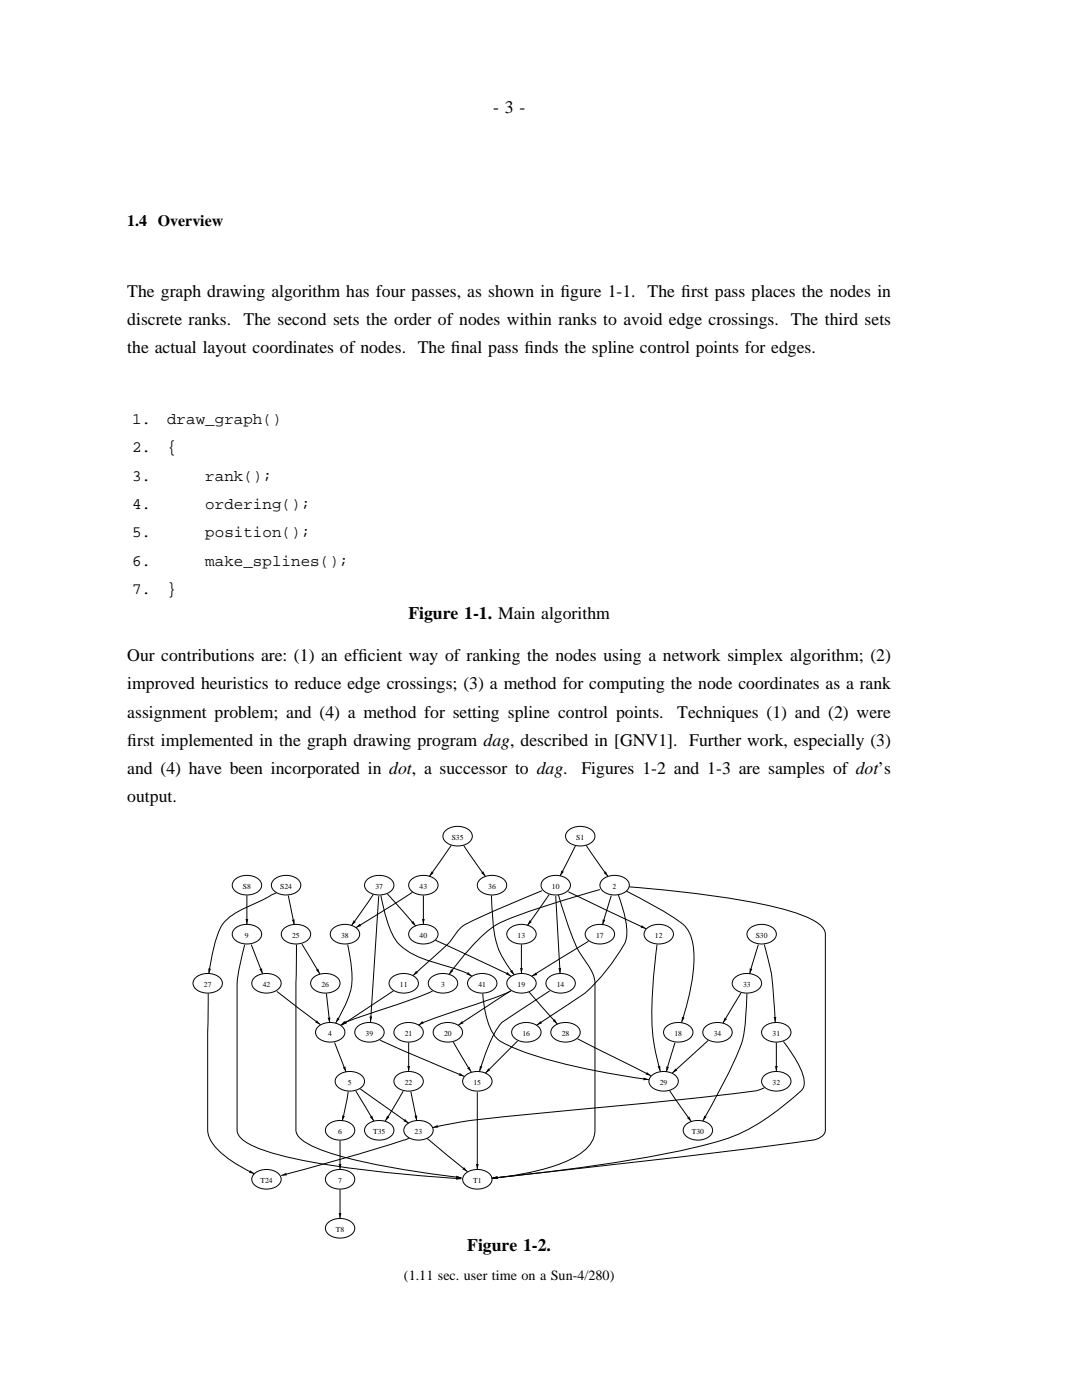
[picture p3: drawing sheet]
<svg xmlns="http://www.w3.org/2000/svg" width="216mm" height="279mm" viewBox="0 0 216 279" stroke-linecap="round" stroke-linejoin="round" font-family="sans-serif">
<g fill="none" stroke="#000" stroke-width=".2">
<path d="M47 175.4a3.8 3.8 0 0 1 4.9 .4 1.58 1.58 0 0 1-.8 2.4 3.8 3.8 0 0 1-4.5-.7 1.45 1.45 0 0 1 .4-2.1zM49.3 178.7v5.8M54.8 175.4a3.8 3.8 0 0 1 4.9 .4 1.58 1.58 0 0 1-.8 2.4 3.8 3.8 0 0 1-4.4-.7 1.45 1.45 0 0 1 .3-2.1zM55.1 178.2l-1.8 1a53 53 0 0 0-7.5 3.8 8.7 8.7 0 0 0-2.9 5.2l-1.2 6.2M57.5 178.7l1.2 5.9M73.4 175.4a3.8 3.8 0 0 1 4.9 .4 1.58 1.58 0 0 1-.8 2.4 3.8 3.8 0 0 1-4.5-.7 1.45 1.45 0 0 1 .4-2.1zM74.5 178.5l-4.4 6.2M75.6 178.8l-1.7 25.1M76 178.7a28.3 28.3 0 0 0 3 9 15.3 15.3 0 0 0 8.3 4.6 22.4 22.4 0 0 1 6.9 2.5M77.3 178.4l5.7 6.4M82.2 175.4a3.8 3.8 0 0 1 4.9 .4 1.58 1.58 0 0 1-.8 2.4 3.8 3.8 0 0 1-4.5-.7 1.45 1.45 0 0 1 .4-2.1zM82.3 178.1l-11.3 7"/>
<path d="M84.5 178.7v5.8M89 165.7a3.8 3.8 0 0 1 4.9 .3 1.58 1.58 0 0 1-.8 2.4 3.8 3.8 0 0 1-4.4-.7 1.45 1.45 0 0 1 .3-2zM90 168.7l-4.3 6.2M92.5 168.7l4.4 6.2M95.9 175.4a3.8 3.8 0 0 1 4.9 .4 1.58 1.58 0 0 1-.8 2.4 3.8 3.8 0 0 1-4.5-.7 1.45 1.45 0 0 1 .4-2.1zM98.1 178.7v.9a31.3 31.3 0 0 0 1.5 10.2l1.2 2.1 1.8 2.7M108.2 177.8l-13.3 5.7a8.4 8.4 0 0 0-3.6 2.3 18.6 18.6 0 0 1-4.7 5.1l-4.2 3.8M108.6 175.4a3.8 3.8 0 0 1 4.9 .4 1.58 1.58 0 0 1-.8 2.4 3.8 3.8 0 0 1-4.4-.7 1.45 1.45 0 0 1 .3-2.1zM109.6 178.5l-4.4 6.2M110.9 178.8l.9 15.5M111.4 178.6l1.2 3.8a30.6 30.6 0 0 0 5 10.6 8.3 8.3 0 0 1 1.1 5.3v27.3a5.4 5.4 0 0 1-2.3 4.2 25.5 25.5 0 0 1-10.6 4.2l-7.5 1.1M113.4 178l15.5 7.4"/>
<path d="M113.5 165.7a3.8 3.8 0 0 1 4.9 .3 1.57 1.57 0 0 1-.8 2.4 3.8 3.8 0 0 1-4.5-.7 1.45 1.45 0 0 1 .4-2zM114.8 168.8l-3 6M117 168.7l4.3 6.2M119.7 177.5l-5.8 1.7a103.3 103.3 0 0 0-14.7 5.3 37.8 37.8 0 0 0-9.1 9.2l-.5 .8M120.4 175.4a3.8 3.8 0 0 1 4.9 .4 1.58 1.58 0 0 1-.8 2.4 3.8 3.8 0 0 1-4.5-.7 1.45 1.45 0 0 1 .4-2.1zM122 178.7l-1.8 5.9M123.4 178.6a21.8 21.8 0 0 1 1.7 8.2 7.4 7.4 0 0 1-1.7 3.6 29.8 29.8 0 0 1-10.8 10.5l-5.5 3.7M125 177.9l1.9 .9a67.4 67.4 0 0 1 9.4 5.7 9.1 9.1 0 0 1 2.2 7.2 45.9 45.9 0 0 1-2.5 12.4M125.6 177l3.2 .3a180.3 180.3 0 0 1 27.9 4.3 19.1 19.1 0 0 1 7.2 3.3 2.22 2.22 0 0 1 .8 1.7v39a2.7 2.7 0 0 1-2.5 1.9 2621.8 2621.8 0 0 1-64 7.6M39.2 195a3.8 3.8 0 0 1 4.9 .4 1.58 1.58 0 0 1-.8 2.4 3.8 3.8 0 0 1-4.5-.7 1.45 1.45 0 0 1 .4-2.1zM41.5 198.3l-.1 27.3a7.6 7.6 0 0 0 3.4 5.1l3.1 2 2.9 1.6M47 185.2a3.8 3.8 0 0 1 4.9 .4 1.58 1.58 0 0 1-.8 2.4 3.8 3.8 0 0 1-4.5-.7 1.45 1.45 0 0 1 .4-2.1z"/>
<path d="M48.8 188.5l-.4 1.6a29.1 29.1 0 0 0-1.1 10.5v25l.2 .8a8.3 8.3 0 0 0 4.5 2.9 103.1 103.1 0 0 0 22 4.3l7.9 .9 10.2 .7M50.1 188.5l2.3 5.9M50.9 195a3.8 3.8 0 0 1 4.9 .4 1.58 1.58 0 0 1-.8 2.4 3.8 3.8 0 0 1-4.5-.7 1.45 1.45 0 0 1 .4-2.1zM55.2 197.9l8.7 6.6M56.8 185.2a3.8 3.8 0 0 1 4.9 .4 1.58 1.58 0 0 1-.8 2.4 3.8 3.8 0 0 1-4.5-.7 1.45 1.45 0 0 1 .4-2.1zM59.2 188.5l-.2 37.1a4.3 4.3 0 0 0 3 3 67.7 67.7 0 0 0 16.2 4.4l6.7 1.1 7.2 .9M60.2 188.4l3.6 6M62.6 195a3.8 3.8 0 0 1 5 .4 1.58 1.58 0 0 1-.8 2.4 3.8 3.8 0 0 1-4.5-.7 1.45 1.45 0 0 1 .3-2.1zM65.1 198.3l.7 5.9M66.5 185.2a3.8 3.8 0 0 1 5 .4 1.58 1.58 0 0 1-.8 2.4 3.8 3.8 0 0 1-4.5-.7 1.45 1.45 0 0 1 .3-2.1zM69.4 188.5a25.9 25.9 0 0 1 .6 8.9 24.7 24.7 0 0 1-3 6.8M78.3 195a3.8 3.8 0 0 1 4.9 .4 1.58 1.58 0 0 1-.8 2.4 3.8 3.8 0 0 1-4.5-.7 1.45 1.45 0 0 1 .4-2.1z"/>
<path d="M78.5 197.7l-10.3 6.9M82.2 185.2a3.8 3.8 0 0 1 4.9 .4 1.57 1.57 0 0 1-.8 2.4 3.8 3.8 0 0 1-4.5-.7 1.45 1.45 0 0 1 .4-2.1zM86.1 195a3.8 3.8 0 0 1 4.9 .4 1.58 1.58 0 0 1-.8 2.4 3.8 3.8 0 0 1-4.4-.7 1.45 1.45 0 0 1 .3-2.1zM86.3 197.7l-3.4 1.5-7.6 2.6a33.9 33.9 0 0 0-7.3 2.8M86.9 187.6l14.2 6.7 .9 .5M93.9 195a3.8 3.8 0 0 1 5 .4 1.57 1.57 0 0 1-.8 2.4 3.8 3.8 0 0 1-4.5-.7 1.45 1.45 0 0 1 .3-2.1zM96.3 198.3a19.7 19.7 0 0 0 2 7.8 5.6 5.6 0 0 0 3.2 2.6 88.4 88.4 0 0 0 20.3 5.6l7.7 1.2M101.8 185.2a3.8 3.8 0 0 1 4.9 .4 1.58 1.58 0 0 1-.8 2.4 3.8 3.8 0 0 1-4.5-.7 1.45 1.45 0 0 1 .4-2.1zM101.8 195a3.8 3.8 0 0 1 4.9 .4 1.58 1.58 0 0 1-.8 2.4 3.8 3.8 0 0 1-4.5-.7 1.45 1.45 0 0 1 .4-2.1zM101.9 197.7l-10.5 6.9M102 197.7l-3.5 1.5-7.7 2.6a40.5 40.5 0 0 0-7.3 2.8M104 188.5v5.8"/>
<path d="M105.6 198l5.6 6.4M109.6 195a3.8 3.8 0 0 1 4.9 .4 1.57 1.57 0 0 1-.8 2.4 3.8 3.8 0 0 1-4.5-.7 1.45 1.45 0 0 1 .4-2.1zM109.7 197.7l-8.4 5.6a5.2 5.2 0 0 0-2.3 2.4 42.3 42.3 0 0 0-3.3 8.1M117.4 185.2a3.8 3.8 0 0 1 4.9 .4 1.58 1.58 0 0 1-.8 2.4 3.8 3.8 0 0 1-4.4-.7 1.45 1.45 0 0 1 .3-2.1zM117.4 187.9l-11.3 6.9M129.2 185.2a3.8 3.8 0 0 1 4.9 .4 1.57 1.57 0 0 1-.8 2.4 3.8 3.8 0 0 1-4.5-.7 1.45 1.45 0 0 1 .4-2.1zM131.1 188.5l-.3 2.1a72.6 72.6 0 0 0-.3 17.4l1.3 5.8M146.7 195a3.8 3.8 0 0 1 5 .4 1.58 1.58 0 0 1-.8 2.4 3.8 3.8 0 0 1-4.5-.7 1.45 1.45 0 0 1 .3-2.1zM147.8 198.2l-3.5 6M149 198.3v.8a44.7 44.7 0 0 1-.9 8.9 114.3 114.3 0 0 1-7.9 15.7M149.7 185.2a3.8 3.8 0 0 1 4.9 .4 1.58 1.58 0 0 1-.8 2.4 3.8 3.8 0 0 1-4.5-.7 1.45 1.45 0 0 1 .4-2.1zM151.3 188.5l-1.7 5.9"/>
<path d="M152.5 188.5l.4 1.4a55.2 55.2 0 0 1 1.8 14.2M63.6 204.8a3.8 3.8 0 0 1 4.9 .4 1.58 1.58 0 0 1-.8 2.3 3.8 3.8 0 0 1-4.4-.6 1.45 1.45 0 0 1 .3-2.1zM66.8 208.1l2.2 5.8M67.5 214.6a3.8 3.8 0 0 1 4.9 .3 1.58 1.58 0 0 1-.8 2.4 3.8 3.8 0 0 1-4.4-.6 1.45 1.45 0 0 1 .3-2.1zM69.5 217.9l-1.2 5.8M71 217.7l3.6 6M71.4 204.8a3.8 3.8 0 0 1 5 .4 1.58 1.58 0 0 1-.8 2.3 3.8 3.8 0 0 1-4.5-.6 1.45 1.45 0 0 1 .3-2.1zM71.9 217.3l9.6 6.9M75.8 207.5l5.7 2.6 11.1 4.7M79.2 204.8a3.8 3.8 0 0 1 5 .4 1.58 1.58 0 0 1-.8 2.3 3.8 3.8 0 0 1-4.5-.6 1.45 1.45 0 0 1 .3-2.1zM79.2 214.6a3.8 3.8 0 0 1 5 .3 1.58 1.58 0 0 1-.8 2.4 3.8 3.8 0 0 1-4.5-.6 1.45 1.45 0 0 1 .3-2.1zM80.5 217.7l-3.6 6"/>
<path d="M81.5 208.1v5.7M82 217.9l1.2 5.8M87.1 204.8a3.8 3.8 0 0 1 4.9 .4 1.57 1.57 0 0 1-.8 2.3 3.8 3.8 0 0 1-4.5-.6 1.45 1.45 0 0 1 .4-2.1zM90.5 208l3.5 5.9M93 214.6a3.8 3.8 0 0 1 4.9 .3 1.58 1.58 0 0 1-.8 2.4 3.8 3.8 0 0 1-4.5-.6 1.45 1.45 0 0 1 .4-2.1zM95.2 218v15.4M102.7 204.8a3.8 3.8 0 0 1 5 .4 1.58 1.58 0 0 1-.8 2.3 3.8 3.8 0 0 1-4.5-.6 1.45 1.45 0 0 1 .3-2.1zM103.3 207.7l-6.4 6.5M110.5 204.8a3.8 3.8 0 0 1 5 .4 1.58 1.58 0 0 1-.8 2.3 3.8 3.8 0 0 1-4.5-.6 1.45 1.45 0 0 1 .3-2.1zM115.2 207.3l14.7 7.4M130.1 214.6a3.8 3.8 0 0 1 5 .3 1.58 1.58 0 0 1-.8 2.4 3.8 3.8 0 0 1-4.5-.6 1.45 1.45 0 0 1 .3-2.1zM133.1 204.8a3.8 3.8 0 0 1 4.9 .4 1.58 1.58 0 0 1-.8 2.3 3.8 3.8 0 0 1-4.5-.6 1.45 1.45 0 0 1 .4-2.1z"/>
<path d="M133.6 217.6l4.4 6.2M134.7 208.1l-1.7 5.8M140.9 204.8a3.8 3.8 0 0 1 4.9 .4 1.58 1.58 0 0 1-.8 2.3 3.8 3.8 0 0 1-4.5-.6 1.45 1.45 0 0 1 .4-2.1zM141.3 207.6l-7.2 6.6M152.5 217.1l-1.3 .5a1413.2 1413.2 0 0 1-50 5.2 98.8 98.8 0 0 0-14.9 2.2M152.6 204.8a3.8 3.8 0 0 1 4.9 .4 1.58 1.58 0 0 1-.8 2.3 3.8 3.8 0 0 1-4.4-.6 1.45 1.45 0 0 1 .3-2.1zM152.6 214.6a3.8 3.8 0 0 1 4.9 .3 1.58 1.58 0 0 1-.8 2.4 3.8 3.8 0 0 1-4.4-.6 1.45 1.45 0 0 1 .3-2.1zM154.9 208.1v5.7M156.3 207.9a20.1 20.1 0 0 1 4.2 7.7 2.82 2.82 0 0 1-1.7 3 39.8 39.8 0 0 1-18.7 10 343.4 343.4 0 0 1-40.7 6.4l-1.3 .1M50.9 234.1a3.8 3.8 0 0 1 4.9 .4 1.58 1.58 0 0 1-.8 2.4 3.8 3.8 0 0 1-4.5-.7 1.45 1.45 0 0 1 .4-2.1zM65.6 224.3a3.8 3.8 0 0 1 4.9 .4 1.58 1.58 0 0 1-.8 2.4 3.8 3.8 0 0 1-4.5-.7 1.45 1.45 0 0 1 .4-2.1zM65.6 234.1a3.8 3.8 0 0 1 4.9 .4 1.58 1.58 0 0 1-.8 2.4 3.8 3.8 0 0 1-4.5-.7 1.45 1.45 0 0 1 .4-2.1z"/>
<path d="M67.8 227.6v5.8M67.8 237.4v5.8M73.4 224.3a3.8 3.8 0 0 1 4.9 .4 1.58 1.58 0 0 1-.8 2.4 3.8 3.8 0 0 1-4.5-.7 1.45 1.45 0 0 1 .4-2.1zM81.2 224.3a3.8 3.8 0 0 1 4.9 .4 1.58 1.58 0 0 1-.8 2.4 3.8 3.8 0 0 1-4.4-.7 1.45 1.45 0 0 1 .3-2.1zM81.7 227.1l-.3 .2a410.8 410.8 0 0 1-25.3 7.3M85.2 227.2l8.1 6.6M93 234.1a3.8 3.8 0 0 1 4.9 .4 1.58 1.58 0 0 1-.8 2.4 3.8 3.8 0 0 1-4.5-.7 1.45 1.45 0 0 1 .4-2.1zM137 224.3a3.8 3.8 0 0 1 4.9 .4 1.58 1.58 0 0 1-.8 2.4 3.8 3.8 0 0 1-4.5-.7 1.45 1.45 0 0 1 .4-2.1zM65.6 243.9a3.8 3.8 0 0 1 4.9 .4 1.58 1.58 0 0 1-.8 2.4 3.8 3.8 0 0 1-4.5-.7 1.45 1.45 0 0 1 .4-2.1z"/>
</g>
<g fill="#000">
<path d="M86.1 173.9l.4 .3-.8 .7zM96 174.2l.4-.3 .5 1zM112 173.7l.5 .3-.7 .8zM120.5 174.2l.4-.3 .4 1zM41.6 193.3h.5l-.4 1.1zM49 183.4h.5l-.2 1.1zM51.8 193.5l.5-.2 .1 1.1zM58.3 183.6l.5-.1-.1 1.1zM63 193.6l.5-.3 .3 1.1zM70.6 183.7l.4 .3-.9 .7zM71.8 184.3l.3 .5-1.1 .3zM82.1 184.1l.4-.3 .5 1z"/>
<path d="M83 193.8l.4 .4-1 .5zM84.2 183.4h.6l-.3 1.1zM90 193.5l.4 .3-.8 .7zM93.4 194l.8 .8-1.1-.4zM101.2 194l.8 .8-1.1-.4zM101.8 193.9l.4-.3 .4 1zM103.8 193.2h.5l-.3 1.1zM105.7 183.7l.4 .3-.9 .7zM106.1 194.8l.9-.7 .2 .5zM111.4 193.2h.6l-.2 1.1zM120.2 183.5l.6 .1-.6 1zM128.1 184.6l.8 .8-1.1-.3z"/>
<path d="M149.6 193.3l.5 .1-.5 1zM63.2 203.6l.7 .9-1-.4zM65.4 203.1l.5-.1-.1 1.2zM67.3 203.1l.5 .3-.8 .8zM68.4 213l.5-.2 .1 1.1zM68.7 203.8l.3 .4-1 .4zM68.9 203.8l.3 .4-1 .4zM73.7 202.8l.6 .1-.4 1zM81.3 212.7h.5l-.3 1.1zM84.3 203.8l.3 .4-1.1 .4zM91.7 214.1l.9 .7-1.1-.2zM92.2 203.8l.3 .4-1.1 .4z"/>
<path d="M93.2 213.2l.5-.3 .3 1zM95.7 212.7l.6 .2-.6 .9zM97.4 213.2l.4 .4-.9 .6zM107.9 203.8l.2 .4-1 .4zM110.3 203.7l.4-.3 .5 1zM128.4 215.1l1.1 .4-1.1 .1zM129.1 214l.8 .7-1.1-.3zM131.2 212.9l.5-.2 .1 1.1zM133 212.8l.5 .2-.5 .9zM134.8 213.2l.3 .4-1 .6zM136.1 202.9l.5 .2-.6 1zM144.6 203.1l.4 .3-.7 .8z"/>
<path d="M154.4 203h.5l-.2 1.1zM154.6 212.7h.6l-.3 1.1zM49.9 233.6l.9 .7-1.1-.2zM56.1 234.6l1-.5 .1 .5zM67.6 232.3h.5l-.3 1.1zM68.3 222.6l.5 .1-.5 1zM73.8 222.9l.5-.2 .3 1zM77.2 222.7l.5 .3-.8 .7zM80.8 223.3l.7 .9-1-.4zM82.7 222.7l.5-.1v1.1zM86.3 225l1-.5 .1 .5zM91 234.6l1.1 .4-1.1 .2z"/>
<path d="M91 234.9l1.1 .3-1.1 .3zM92.6 232.9l.7 .9-1-.4zM95 232.3h.5l-.3 1.1zM98.1 235.1l1-.3 .1 .5zM98.2 235.1l1-.4 .1 .6zM98.3 235.1l1-.3 .1 .5zM137.1 223.1l.4-.3 .5 1zM140.5 222.6l.5 .3-.8 .8zM67.6 242.1h.5l-.3 1.1z"/>
</g>
<g font-size="3.5">
<text x="98.4" y="22.6">- 3 -</text>
<text x="25.4" y="59.2">The graph drawing algorithm has four passes, as shown in f</text>
<text x="111.8" y="59.2">igure 1-1. The f</text>
<text x="135.9" y="59.2">irst pass places the nodes in</text>
<text x="25.4" y="64.9">discrete ranks. The second sets the order of nodes within ranks to avoid edge crossings. The third sets</text>
<text x="25.4" y="70.5">the actual layout coordinates of nodes. The f</text>
<text x="90" y="70.5">inal pass f</text>
<text x="104.6" y="70.5">inds the spline control points for edges.</text>
<text x="81.5" y="123.5">Figure 1-1. Main algorithm</text>
<text x="25.4" y="131.9">Our contributions are: (1) an eff</text>
<text x="71.5" y="131.9">icient way of ranking the nodes using a network simplex algorithm; (2)</text>
<text x="25.4" y="137.6">improved heuristics to reduce edge crossings; (3) a method for computing the node coordinates as a rank</text>
<text x="25.4" y="143.2">assignment problem; and (4) a method for setting spline control points.</text>
<text x="135.2" y="143.2">Techniques (1) and (2) were</text>
<text x="25.4" y="148.9">f</text>
<text x="25.4" y="148.9">irst implemented in the graph drawing program dag, described in [GNV1]. Further work, especially (3)</text>
<text x="25.4" y="154.5">and (4) have been incorporated in dot, a successor to dag.</text>
<text x="116" y="154.5">Figures 1-2 and 1-3 are samples of dot’s</text>
<text x="25.4" y="160.1">output.</text>
<text x="93.2" y="249.7">Figure 1-2.</text>
</g>
<g font-size="3.2">
<text x="25.4" y="45.1">1.4 Overview</text>
<text x="26.4" y="84.6">1.</text>
<text x="33.3" y="84.6">draw_graph()</text>
<text x="26.4" y="90.3">2.</text>
<text x="26.4" y="95.9">3.</text>
<text x="33.3" y="90.3">{</text>
<text x="41" y="95.9">rank();</text>
<text x="26.4" y="101.6">4.</text>
<text x="41" y="101.6">ordering();</text>
<text x="26.4" y="107.2">5.</text>
<text x="41" y="107.2">position();</text>
<text x="26.4" y="112.9">6.</text>
<text x="41" y="112.9">make_splines();</text>
<text x="26.4" y="118.5">7.</text>
<text x="33.3" y="118.5">}</text>
</g>
<text font-size="2.8" x="80.6" y="255.4">(1.11 sec. user time on a Sun-4/280)</text>
<g font-size="1.5">
<text x="90.1" y="167.6">S35</text>
<text x="115" y="167.6">S1</text>
<text x="48.5" y="177.4">S8</text>
<text x="55.9" y="177.4">S24</text>
<text x="74.9" y="177.4">37</text>
<text x="83.7" y="177.4">43</text>
<text x="97.4" y="177.4">36</text>
<text x="110.1" y="177.4">10</text>
<text x="122.2" y="177.4">2</text>
<text x="48.9" y="187.2">9</text>
<text x="58.3" y="187.2">25</text>
<text x="68.1" y="187.2">38</text>
<text x="83.7" y="187.2">40</text>
<text x="103.3" y="187.2">13</text>
<text x="118.9" y="187.2">17</text>
<text x="130.7" y="187.2">12</text>
<text x="150.8" y="187.2">S30</text>
<text x="40.7" y="197">27</text>
<text x="52.4" y="197">42</text>
<text x="64.2" y="197">26</text>
<text x="79.8" y="197">11</text>
<text x="88" y="197">3</text>
<text x="95.5" y="197">41</text>
<text x="103.3" y="197">19</text>
<text x="111.1" y="197">14</text>
<text x="148.3" y="197">33</text>
<text x="65.5" y="206.8">4</text>
<text x="73" y="206.8">39</text>
<text x="80.8" y="206.8">21</text>
<text x="88.6" y="206.8">20</text>
<text x="104.3" y="206.8">16</text>
<text x="112.1" y="206.8">28</text>
<text x="134.6" y="206.8">18</text>
<text x="142.4" y="206.8">34</text>
<text x="154.1" y="206.8">31</text>
<text x="69.4" y="216.6">5</text>
<text x="80.8" y="216.6">22</text>
<text x="94.5" y="216.6">15</text>
<text x="131.6" y="216.6">29</text>
<text x="154.1" y="216.6">32</text>
<text x="67.5" y="226.3">6</text>
<text x="74.4" y="226.3">T35</text>
<text x="82.7" y="226.3">23</text>
<text x="138" y="226.3">T30</text>
<text x="52" y="236.1">T24</text>
<text x="67.5" y="236.1">7</text>
<text x="94.4" y="236.1">T1</text>
<text x="67" y="245.9">T8</text>
</g>
</svg>
